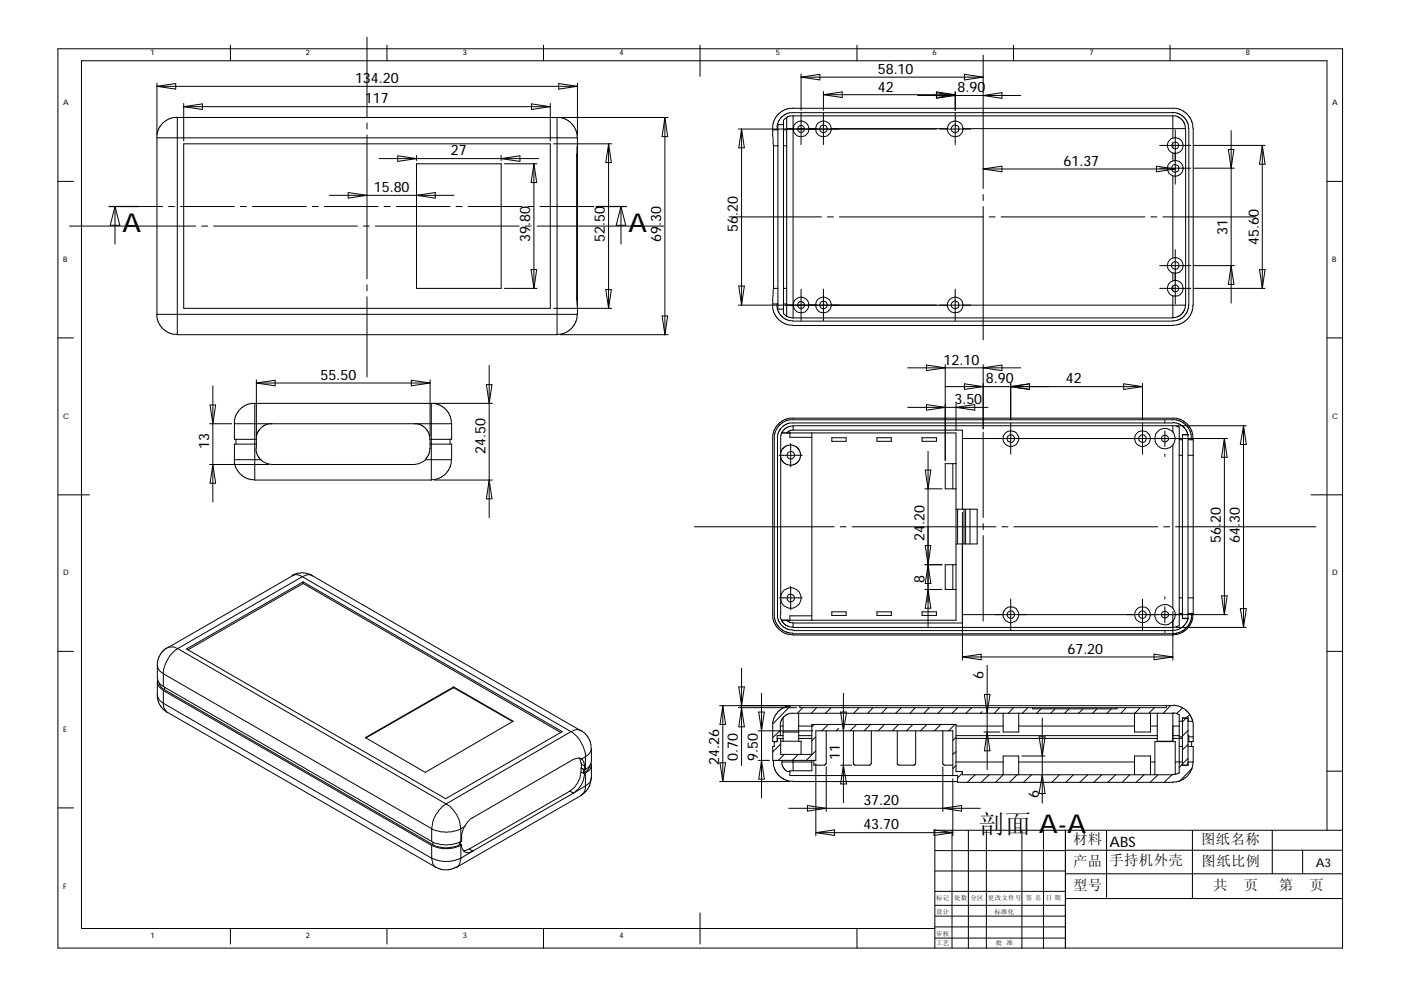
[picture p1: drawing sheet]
<svg xmlns="http://www.w3.org/2000/svg" width="297mm" height="210mm" viewBox="0 0 297 210" stroke-linecap="round" stroke-linejoin="round" font-family="sans-serif">
<g fill="none" stroke="#000" stroke-width=".21">
<path d="M12.3 10.3h272.3v190.7h-272.3zM33.3 17.6v11M33.3 18.3l4-.6v1.2zM33.3 18.3h89.1M48.9 9.6v3.3M77.8 7.9v16.9M82 9.6v3.3M115.2 9.6v3.3M118.4 17.7l4 .6-4 .6zM122.4 17.6v11M148.4 9.6v6.6M169.8 15.7v7.7"/>
<path d="M169.8 16.4h38.6M169.8 16.4l4-.6v1.1zM174.6 19.4v4M181.7 9.6v3.3M198.5 19.7l4 .5-4 .6v-1.3l4 .6M202.5 19.4v4M204.5 15.8l3.9 .6-3.9 .5zM208.4 11.7v28.3M214.9 9.6v3.3M248.1 9.6v3.3M12.3 38.5h3.3M33.3 29.2v37.4h89.1"/>
<path d="M33.3 29.2h89.1v37.4M37.5 24.8l-1.4 .3-1.6 1-1.1 1.6-.1 1.5M38.9 30.5h77.8v34.9h-77.8zM38.9 21.9v8M38.9 22.6l4-.6v1.2zM38.9 22.6h77.8M77.8 26.1v1.3M77.8 28.6v30.5M80.3 33.6h33.9M84.3 33l4 .6-4 .6zM88.3 34.7h18v26.4h-18zM88.3 32.9v1.2"/>
<path d="M106.3 32.9v1.2M106.3 33.6l3.9-.6v1.2zM106.9 34.7h7M112.7 22l4 .6-4 .6zM113.2 34.7l.6 4h-1.2zM113.2 34.7v26.4M116.7 21.9v8M117.3 30.5h12.4M118.1 24.9l1.4 .2 1.7 1 1 1.6 .2 1.4M118.1 24.9h-80.5v46.1M118.1 24.9v46.1M118.8 24.9h22.8"/>
<path d="M122.3 32.9h.1M122.3 32.9v30.2M122.4 30.5l-.1 2.4M129 30.5v34.9M129 30.5l.6 4h-1.2zM141 24.9v46.1M141 24.9l.6 4.1h-1.2zM156.5 27.4h42M157.2 27.4v37.3M157.2 27.4l.6 3.9h-1.2zM163.8 27.5h1.1M164 30.9h.9"/>
<path d="M164 30.9v30.2M164.8 27.3v.2M166.1 27.5h.7M166.1 30.9h.7M166.1 26.4h-1.2v39.1h1.2M166.8 24.9l-.7 .6v41l.7 .6M166.8 24.9v42.2M166.8 27.3h1.4M168.1 23h81.3l1.6 .6 .7 .5 1 1.7 .3 1.4M168.1 22.9l-1.5 .2-1.2 .7-1 1.1-.4 1.1a13.5 13.5 0 0 0-.1 4.3l.1 .6M168.1 24.6h-.6l-.7 .3M168.1 24.6h80.6"/>
<path d="M168.1 24.6v42.8M169.1 27.3h1.4M169.8 24v6.7M171.4 27.3h1.6M174.6 24v6.7M174.6 20.1l4-.6v1.2zM174.6 20.1h27.9M176.3 27.3h24.5M194.6 20.2h21.8M199.2 27.4h6.6M202.5 24v6.7M202.5 20.1l-4 .6"/>
<path d="M204.1 27.3h47.3M208.4 35.8l4-.6v1.2zM208.4 20.2l4-.5v1.1zM208.4 35.8h40.8M245.2 35.2l4 .6-4 .6zM245.9 35.7h6.6M245.9 30.8h6.6M248.7 23.9h-81.3l-.9 .3-1 .8-.7 1.2v1M248.7 23.8l1.4 .3 1.1 .9 .7 1.2 .2 1.1v37.4l-.5 1.6-.7 .9-.8 .5-1.4 .4h-80.6l-1.5-.4-1.1-.8-.7-1.2v-1.3M248.7 24.6l1.1 .1 .8 .6 .5 .8 .3 1.2M248.7 24.6v4.7M248.7 30.3v1"/>
<path d="M248.7 32.4v1.7M248.7 37.3v17.4M249.2 27.5v11.5M251.4 27.3v37.4M253 27.3v37.4l-.3 1.4-.4 .9-.6 .7-1.6 1.1-1.4 .2h-80.6l-1.5-.2-.8-.5-.8-.6-.6-.7-.6-1.5 .2-4.4M253.2 35.7h8.5M253.2 30.8h15M260.4 31.7h1.2l-.6 4zM261 27.7v36.6M267.6 30.8v30.3M267.6 30.8l.6 4h-1.2zM281.3 38.5h3.3"/>
<path d="M14.7 47.9h26.8M24.4 43.8v7.9M24.4 43.8l1 4h-2zM29.6 43.8h4.9M35.7 43.8h1.3M38.3 43.8h11.4M42.8 47.9h1.2M45.3 47.9h30.5M51 43.8h1.2M53.5 43.8h11.4M66.2 43.8h1.3M68.7 43.8h11.5"/>
<path d="M69.8 41.4h26.5M73.8 40.8l4 .6-4 .6zM77 47.9h1.3M79.6 47.9h30.5M81.4 43.8h1.3M84 43.8h11.4M88.3 41.4l4-.6v1.2zM96.7 43.8h1.3M99.2 43.8h11.5M111.3 47.9h1.3M111.9 43.8h1.3M112.6 57.2h1.2l-.6 3.9z"/>
<path d="M113.9 47.9h26.8M114.5 43.8h11.4M131.7 43.8l1 4h-2.1zM131.7 43.8v7.9M154.6 46h19.6M175.4 46h1.3M178 46h30.4M208.4 41.2v1.3M208.4 43.8v28.3M209.7 46h1.3M212.3 46h30.4M244 46h1.3"/>
<path d="M245.9 56.3h6.6M246.5 46h19.7M248.7 55.6a.81 .81 0 0 1 1.2 .4v.7a.83 .83 0 0 1-1.2 .2 .83 .83 0 0 1 0-1.3zM248.7 57.8v1.7M249.2 52.9v11.5M253.2 56.3h8.5M261 56.3l.6 4h-1.2zM267 57.2h1.2l-.6 3.9zM12.3 71.6h3.3M33.2 66.6l.2 1.5 1.1 1.6 1.6 1 1.5 .3M37.6 71h80.5M77.8 60.4v1.3"/>
<path d="M77.8 62.9v17M103.7 77.5v32.2M106.9 61.1h7M117.3 65.4h12.4M118.8 71h22.8M122.3 63.1l.1 2.4M122.3 63.1h.1M122.4 66.6l-.2 1.5-1 1.6-1.7 1-1.4 .3M128.4 61.4h1.2l-.6 4zM140.4 67h1.2l-.6 4zM156.5 64.7h94.9M156.6 60.6h1.2l-.6 4.1z"/>
<path d="M163.8 64.4h1.1M164 61.1h.9M166.1 61.1h.7M166.1 64.4h.7M166.8 67.1l1.3 .3M168.1 67.4h80.6M169.8 61.3v6.7M174.6 61.3v6.7M192.4 78h24M196.4 77.4l4 .6-4 .6zM200.4 77.3v20.3M202.5 61.3v6.7"/>
<path d="M208.4 77.3v13.6M208.4 78l4-.6v1.2zM245.9 61.1h6.6M248.7 60.6v1.1M248.7 62.8v4.6M251.4 64.7l-.3 1.1-.5 .8-.8 .6-1.1 .2M253.2 61.1h15M281.3 71.6h3.3M44.4 98.5h12.6M44.4 89.8h4.7M44.5 85.9h1.2l-.6 3.9zM45.1 98.5l.6 4h-1.2z"/>
<path d="M45.1 81.8v24.6M49.7 97.5l.2 1.4 1 1.6 1.6 1 1.5 .3M49.7 97.5h5.6M49.7 89.8v3.3h4.7M49.7 89.8h46.1M50 93.1v1.1M54 85.5l-1.5 .2-1.6 1-1 1.6-.2 1.5M54 85.5v16.3M54 85.5h37.4M54.3 95.1l.2 1.3 .8 1.1M54.4 94.2h-4.7v3.3M54.4 80.5v12"/>
<path d="M54.4 93.1v2M54.4 81.2l3.9-.6v1.2zM54.4 81.2h36.8M55.3 97.5a3.3 3.3 0 0 0 2.4 1h30.2l.9-.2 1.5-.8h5.5M57.7 89.8l-1.1 .1-1 .5-1 1.2-.2 .8v.7M87.2 80.6l4 .6-4 .6zM87.9 89.8l1 .1 .9 .5 1 1.2 .4 1.5M91.2 93.1l-.1 2.7-.3 .7-.6 .9M91.2 80.5v12M91.2 94.2h4.6v3.3M91.4 85.5l1.5 .2 1.6 1 1 1.6 .3 1.5M91.4 85.5v16.3"/>
<path d="M92.1 85.5h12.3M95.4 93.1v1.1M95.8 97.5l-.3 1.4-1 1.6-1.6 1-1.5 .3M95.8 89.8v3.3h-4.6M103.1 81.5h1.2l-.6 4zM165 89.8l.8-.5 1.5-.6h82.1l.7 .1 1.6 1 .6 .8 .4 .9 .3 1.5v37.3l-.3 1.5-1 1.6-.7 .6-.9 .4-1.4 .2h-80.6l-1.5-.2-1.6-1-.6-.8-.6-1.5v-39l.6-1.5zM165.2 96.5h4.9M165.5 96.3l.2-.9 1-.9a2.55 2.55 0 0 1 2 .2l.6 .5 .5 1-.3 1.4-.6 .6-1 .5-1.4-.3-.8-.8-.2-.8M165.8 91.8h36.9v39.7h-36.9M167.5 91.8v.9h4.6M167.6 94.1v4.9M168.1 90.4h-.6l-1 .4-.6 .6-.4 .9v38"/>
<path d="M168.1 91.2l-.6 .1-.6 .5M168.1 91.2h35.9v16.8M172.1 91.8v39.7M176.4 92.8h3v.8h-3zM185.9 92.8h3.1v.8h-3.1zM192.4 86.4h17.1M195.5 92.8h3v.8h-3zM196.2 99.7h1.2l-.6 3.9zM196.4 85.8l4 .6-4 .6zM196.8 95.7v37.2M200.4 82h41.8M202 98.3v5.3"/>
<path d="M202.7 98.3h-2.3v5.3h2.3M202.7 85.7v5.5M202.7 86.4l4-.6v1.2zM204 93h56.3M204.5 81.4l3.9 .6-3.9 .6zM208.4 91.6v18.1M214.3 81.3v7.7M214.3 89.7v6.6M214.3 82l4-.6v1.2zM238.3 81.4l3.9 .6-3.9 .6zM241.5 92.6a.8 .8 0 0 1 1.2-.2 .8 .8 0 0 1 0 1.2 .8 .8 0 0 1-1.2-.3zM242.2 81.3v7.7"/>
<path d="M242.2 89.7v6.6M247 89.2v.5M247 91.4v3.3M247 96.3v.5M248.7 90.3h.6l.7 .3M248.7 89.6l1.2 .2 .9 .6 .7 .7 .4 1v39.2l-.7 1.2-.9 .8-1.6 .4h-80.6M248.7 89.7h-81.3l-.8 .2-1.2 1.1-.6 1.2v38.8l.6 1.2 .8 .8 .8 .4 1.1 .2M248.7 90.3v1.3M248.7 94.3v34.7M248.7 90.3h-80.6v.9M249.3 90.3h14.9M250 90.7v42l-1.1 .3h-80.8"/>
<path d="M250 93.2h.7M250 96.5h.7M250.7 92.2h1.2M251.9 93.2h1.1M251.9 96.5h1.1M252 92.1h-1.3v39.1h1.3M252.6 93.2l-.1-1.4-.5-1.1-1.1-1.1-1.5-.6h-82.1l-.6 .2-.8 .4-.8 .7-.4 .6-.5 1.2v39l.6 1.4 .6 .8 1.3 .7 1.4 .3M259.6 93l.6 4h-1.2zM259.6 93v37.3M263.7 90.3l.5 3.9h-1.2zM263.7 90.3v42.7M12.3 104.9h6.7"/>
<path d="M54 101.8h37.4M92.1 101.8h12.3M103.7 101.8l.6 4h-1.2zM147.2 111.7h29.7M178.1 111.7h1.3M180.7 111.7h30.5M196.1 103.6h3.6M196.1 119.7h3.6M196.2 115.7h1.2l-1.2 8h1.2zM202 119.7v5.3M202.7 119.7h-2.3v5.3h2.3M202.7 108h4.5v7.3h-4.5"/>
<path d="M203 108v7.3M204 108.6v31.4M204.4 108v7.3M204.7 108v7.3M205.7 108v7.3M208.4 111v1.3M208.4 113.6v18.1M212.4 111.7h1.3M215 111.7h30.4M246.7 111.7h1.3M249.3 111.7h29.7M278 104.9h6.6"/>
<path d="M12.3 138.1h3.3M35.6 137.3l-.7 .4-.9 .9-.6 1.4v1.1M35.6 137.3a2.06 2.06 0 0 1 2.1 .2M37.7 137.5a7.1 7.1 0 0 0-3.1 5.3M37.7 137.5l56.9 32.9M39.5 137.6l24.8-14.2 54.9 31.7-24.7 14.2zM61.9 122l1.3-.5 1.1-.1 1.2 .3 .8 .4M64.1 122.3l-.3-.2a1.66 1.66 0 0 0-1.8 0l-26.4 15.2M64.1 122.3l57 32.8M64.1 122.3l-26.4 15.2M64.3 123.7l54.6 31.6M64.3 123.7l-24.4 14.1"/>
<path d="M64.3 123.4v.3M66.3 122.1l56.9 32.9a1.86 1.86 0 0 0-2.1 .1M66.3 122.1a1.99 1.99 0 0 0-2.2 .2M165.2 126.8h4.9M165.4 130.3l.2 1.1 .6 .9 .8 .5 1.1 .2M165.5 126.6a2.15 2.15 0 0 1 2.7-1.9 2.15 2.15 0 0 1 1.4 2.9 2.15 2.15 0 0 1-3.1 1l-.3-.1a1.93 1.93 0 0 1-.7-1.5M166.8 131.5l.8 .5 .5 .1M167.6 124.3v5M168.1 132.1v.9M168.1 132.1h35.9M172.1 130.6h-4.6v.9M176.4 129.7h3v.8h-3z"/>
<path d="M185.9 129.7h3.1v.8h-3.1zM195.5 129.7h3v.8h-3zM196.1 125h3.6M196.8 125l.6 4h-1.2zM204 130.3h56.3M204 139.3h44.7M204 139.3l4-.6v1.2zM214.3 127v6.6M241.5 130a.8 .8 0 0 1 1.2-.3 .8 .8 0 0 1 0 1.2 .8 .8 0 0 1-1.2-.2zM242.2 127v6.6M244.7 138.7l4 .6-4 .6zM247 126.5v.5"/>
<path d="M247 128.6v3.4M247 133.6v.5M248.7 129.6v10.4M249.3 133h14.9M250 130.1h.7M250 126.8h.7M250.7 131.1h1.2M251.9 130.1h1.1M251.9 126.8h1.1M252.6 130.1v.2M252.7 130.3l-.1 1.1-.4 .9-1.1 1.2-1.1 .6-1.3 .3h-80.6M259 126.3h1.2l-.6 4z"/>
<path d="M263 129h1.2l-.5 4zM281.3 138.1h3.3M33.4 147.3l.1 1.5 .5 .8 .5 .8 1 .7M33.4 141.1l.3 .9 .9 .8M33.4 147.3l.3 1 .9 .8M33.4 141.1v2.7l.1 .7 .5 .5 .6 .6M33.4 144.6v2.7M33.4 144.2a2.03 2.03 0 0 0 1.2 2.2M33.7 144.8l.5 .9 .7 .5M34.6 149.1a2.19 2.19 0 0 0 1 2l56.9 32.8M34.6 142.8l56.9 32.9M34.6 142.8v2.8"/>
<path d="M34.6 146.4v2.7M34.6 145.6l56.9 32.8M34.6 146.4l56.9 32.9M34.6 149.1l56.9 32.9M34.9 145.7v.5M34.9 146.2l56.9 32.9M77.5 156.4l18.7-10.8 12.6 7.3-18.6 10.9zM96.2 145.8l12.5 7.2M96.2 145.8l-18.6 10.7M96.2 145.6v.2M121.1 155.1a7.1 7.1 0 0 1 3 5.4M121.1 155.1l-26.5 15.3"/>
<path d="M123.2 154.9l.9 .6 .6 .8 .4 .9 .3 1.5M125.4 158.7l-.3 .9-1 .9M125.4 158.7v2.7l-.2 .7-.4 .6-.7 .5M152.6 149.6h14.9M153.2 149.6l.6 4h-1.1zM153.2 149.6v16.1M156.5 150h12.4M156.6 145.6h1.2l-.6 4zM157.2 141.7v20.6M157.2 150l.6 4.1h-1.2zM160.8 155h11.6M160.9 151h1.2l-.6 4z"/>
<path d="M161.5 147v22.2M164.2 157.2v1.1h-.4v2.9h9.2v-6.2h29v9.4M165.4 154.9l-1.6 1.5M165.4 153.9h.6M165.4 153.9v2.1M165.5 157.2h4.3v2.7M165.5 157.7l-1.7 1.7M166 156h-1.2v1.2M166 152.3v4.9M166 155.2h3.3M166.3 159.9l-1.3 1.3M167.6 149.6l-3.7 3.8"/>
<path d="M169.2 159.9l-1.2 1.3M169.3 151.2v6M169.3 153.9h2.8M169.3 156.6h2.8M169.3 156h2.8M169.6 149.6v.4h77.7v-.4M170.2 150l-1.1 1.2M172.6 153.6l-.5 .5M173 156.2l-.9 .9M173 159.2l-2.1 2M173.1 150l-1.1 1.2M175.2 155v6.9l-.4 .3h-2.2v-1"/>
<path d="M175.6 153.6l-1.4 1.4M176.2 150l-1.2 1.2M177.8 154.4l-.5 .6M178.2 151h1.3l-.7 4zM178.8 147v23.2M180.9 155v7.1l.4 .1h3.1l.3-.3v-6.9M181.6 153.6l-1.3 1.4M182.1 150l-1.1 1.2M184.6 153.6l-1.4 1.4M185.1 150l-1.1 1.2M187.5 153.6l-1.3 1.4M188 150l-1.1 1.2"/>
<path d="M190.2 155v7.1l.4 .1h3.2l.3-.3v-6.9M190.5 153.6l-1.3 1.4M191.1 150l-1.2 1.2M193.5 153.6l-1.3 1.4M194.1 150l-1.1 1.2M196.5 153.6l-1.3 1.4M197 150l-1.1 1.2M199.5 153.6l-1.4 1.4M199.9 155v7.1l.3 .1h1.8M200 150l-1.1 1.2M202.4 153.6l-1.2 1.4M202.7 156.3l-.7 .7"/>
<path d="M202.7 159.4l-.7 .5M202.7 153.9h10M202.7 156.6h42.7M202.7 156h42.7M203 150l-1.2 1.2M206 150l-1.2 1.2M208.2 150.9l-.3 .3M208.6 155.2h3.4M208.7 147.2h1.2l-.6 4zM209.3 155.2l.6 4h-1.2zM209.3 141.1v22.1M211.9 150l-1.1 1.2"/>
<path d="M212.7 151.2v4h3.3v-4M214.9 150l-1.1 1.2M216 153.9h24.5M217.9 150l-1.2 1.2M218.9 150v.3h17.9v-.3M220.3 156.2h1.3l-.6 4.1zM220.7 150.3l-.9 .9M221 152.2v18.1M223.7 150.3l-.9 .9M226.7 150.3l-1 .9M229.6 150.3l-.9 .9M232.6 150.3l-1 .9"/>
<path d="M235.6 150.3l-.9 .9M238.8 150l-1.1 1.2M240.5 151.2v4h3.4v-4M241.7 150l-1.1 1.2M243.9 153.9h1.5M244.8 150l-1.2 1.2M245.4 151.2v6h3.3M248.2 149.6l-1.6 1.6M248.7 151.1l.6 .1 .7 .4v12.2l-1.3 .5h-44.7v-.7h-1.3v-10h-30.6v6.3h-6.6v-3.3M248.7 149.6h-81.4l-1.5 .6-.8 .6-.6 .8-.6 1.5v4.1h1v-.6h1.2M248.7 149.5l1.5 .3 1.2 .7 .9 1 .6 1.4M248.7 151.2v6"/>
<path d="M248.7 153.9h1.3M248.7 156.6h2M248.7 156h1.3M248.8 151.2h-81.3l-.9 .4-.8 .8-.4 .9v.6M250 158.3h.7M250 152.9h.7M250 156.2h.7M250.7 152.2h1.2v10h-1.2zM250.7 150.1l-1.3 1.2M251.9 158.3h1.1v3.3M251.9 156h.2v1.2M251.9 154.9l-1.2 1.2"/>
<path d="M251.9 157.8l-1.2 1.2M251.9 152.9h1M252.1 156.2h.9M252.2 151.6l-1.5 1.5M252.6 157.2v1.1M252.9 152.9l.1 4.3h-1.1M12.3 171.3h3.3M91.5 175.7a6.6 6.6 0 0 0 6.2 0M91.5 178.4a6.6 6.6 0 0 0 6.2 0M91.5 179.3a7.2 7.2 0 0 0 6.2 0M91.5 175.7v2.7M91.5 179.3v2.7"/>
<path d="M91.8 179.1a6.2 6.2 0 0 0 5.7 0M91.8 178.6v.5M94.6 170.4a6.5 6.5 0 0 1 3.1 5.3M94.6 170.4a6.7 6.7 0 0 0-3.1 5.3M97.5 178.6v.5M97.6 179l-.1 .1M97.6 179l.3 .1M97.6 178.4v.6M97.7 175.7v2.7M97.7 179.3v2.7M97.9 179.1a1.43 1.43 0 0 0 .7 1.5 1.43 1.43 0 0 0 1.6-.2M97.9 179.1l-.2 .2"/>
<path d="M98.6 175.2a5.1 5.1 0 0 0-.7 3.1l-.2 .1M98.6 175.2l-.9 .5M120.8 167.7l.8 .5M120.8 167.7l-21.3 12.3M121.6 168.2l-21.4 12.2M122.8 160.7l.5 1.1v1.1l.7 .4M123.2 168.7l-26.4 15.2a2.19 2.19 0 0 0 .9-1.9M123.2 163.7a5.2 5.2 0 0 1-2.4 4M123.2 162.8l.5 .3v.8M123.2 163.7l.5 .2M123.2 162.8v.9M123.3 161a1.41 1.41 0 0 0-1.8 .1l-21.7 12.5-.7 .7-.5 .9"/>
<path d="M123.3 161l.5 .5 .2 .9M123.3 162.1l.7 .3M123.3 162.7l-.1 .1M123.7 163.9l.3 .2M123.9 163.3v.5M123.9 163.8l-.2 .1M124 164.1a5.2 5.2 0 0 1-2.4 4.1M124 162.4v.9M124.1 166.6l-.2 1.3-.7 .8M124.1 160.5l-.8 .5M124.1 160.5v2.7M124.1 163.9v2.7"/>
<path d="M124.1 163.2l-.1 .1M124.1 163.9l-.1 .2M124.1 166.6l-2.5 1.6M125.1 162.3a2.11 2.11 0 0 1-1.2 1.5M125.3 164.9v.6l-.3 1.2-.6 1-1.2 1M125.3 161.8a1.88 1.88 0 0 1-1.2 2.1M125.4 162.2l-.1 3a1.86 1.86 0 0 1-1.2 1.4M152.6 165.7h14.9M152.7 161.7h1.1l-.6 4zM160.8 161.2h2.4M161.5 161.2l.6 4h-1.2zM164 161.2l.1 1.5 .8 1.6 1 .8 1.4 .5 35.7 .1"/>
<path d="M165.8 161.6v.6l.2 .5 .6 .7 .3 .1M165.8 161.6h6.3M165.8 161.2v.4M166.9 163.6h.6M167.2 171.4h40.7M168.1 161.2v2.2M171.2 170.8l4 .6-4 .6zM172.1 161.2v2.2h-4.6v1h35.5v1.5h45.7l1.4-.3 1.6-1 1-1.6 .3-1.4M173 161.9v15.3M173 176.5l4-.5v1.1zM173 176.5h29M175.2 162.6v9.5"/>
<path d="M178.2 162.2h2.4M178.8 162.2l.7 4h-1.3zM198 176l4 .5-4 .6zM199.9 162.6v9.5M199.9 171.4l4-.6v1.2zM201.8 176v25M202 165.1v12.1M202.7 162.3l-.7 .7M202.7 161.6h10M204 163.9l-1 1M205.3 176v25M206.8 164.3l-1.7 1.6"/>
<path d="M209.1 176v25M209.7 164.3l-1.7 1.6M215.6 164.3l-1.6 1.6M216 164.3v-4h-3.3v4l-1.6 1.6M216 161.6h24.5M216.7 176v25M216.7 160.3h4.9M218.7 164.3l-1.7 1.6M221 164.3l.6 3.9h-1.3zM221.2 176v25M224.6 164.3l-1.6 1.6M225.9 176v25"/>
<path d="M227.6 164.3l-1.6 1.6M230.6 164.3l-1.7 1.6M233.6 164.3l-1.7 1.6M234.6 176v14.3M236.6 164.3l-1.7 1.6M239.5 164.3l-1.6 1.6M240.5 164.3v-4h3.4v4M242.6 164.3l-1.7 1.6M243.9 161.6h1M245.5 164.3l-1.7 1.6M248.5 164.3l-1.7 1.6M249.2 164.2v-7h-4.3v7.1"/>
<path d="M249.2 161.6h1.5M251.9 160.8l-1.9 1.9M251.9 161.6h1.1M252.7 162.9l-2.7 2.8M252.8 176v14.5M269.7 176v9.3M281.3 176v-163.1h-264v184h180.9M281.3 163.5h3.3M284.6 176h-86.4v25M48.9 196.9v3.3M82 196.9v3.3M91.5 182l.2 .8a1.35 1.35 0 0 0 .8 1.1"/>
<path d="M91.5 182a7.2 7.2 0 0 0 6.2 0M96.7 183.8l-.3 .3-1.2 .3h-1.3l-1.4-.5M99.5 180l-.8 .4h-.5M99.5 180l.7 .4M100.2 180.4l-2.5 1.6M115.2 196.9v4.1M148.4 193.6v6.6M181.7 196.9v4.1M198.2 180.4h27.7M198.2 184.7h27.7M198.2 189h27.7M198.2 192h27.7"/>
<path d="M198.2 196.5h27.7M198.2 194.2h27.7M198.2 198.9h27.7M225.9 185.3h58.7M225.9 180.3h58.7M225.9 190.5h58.7M276.2 180.3v5"/>
<circle cx="169.8" cy="27.4" r="1.65"/>
<circle cx="169.8" cy="27.4" r=".71"/>
<circle cx="174.6" cy="27.4" r="1.68"/>
<circle cx="174.6" cy="27.3" r=".81"/>
<circle cx="202.5" cy="27.3" r=".81"/>
<circle cx="202.5" cy="27.4" r="1.65"/>
<circle cx="249.1" cy="35.7" r=".81"/>
<circle cx="249.2" cy="30.8" r="1.68"/>
<circle cx="249.2" cy="35.7" r="1.68"/>
<circle cx="249.2" cy="30.8" r=".74"/>
<circle cx="249.2" cy="56.3" r="1.68"/>
<circle cx="169.8" cy="64.7" r="1.65"/>
<circle cx="169.8" cy="64.7" r=".71"/>
<circle cx="174.6" cy="64.7" r="1.68"/>
<circle cx="174.6" cy="64.7" r=".81"/>
<circle cx="202.5" cy="64.7" r=".81"/>
<circle cx="202.5" cy="64.7" r="1.65"/>
<circle cx="249.2" cy="61.1" r="1.67"/>
<circle cx="249.2" cy="61.1" r=".74"/>
<circle cx="167.7" cy="96.5" r=".8"/>
<circle cx="214.3" cy="93" r="1.64"/>
<circle cx="214.4" cy="93" r=".79"/>
<circle cx="242.2" cy="93" r="1.68"/>
<circle cx="247" cy="93" r=".73"/>
<circle cx="247" cy="93" r="2.16"/>
<circle cx="167.6" cy="126.8" r=".84"/>
<circle cx="214.3" cy="130.3" r=".8"/>
<circle cx="214.4" cy="130.3" r="1.68"/>
<circle cx="242.2" cy="130.3" r="1.67"/>
<circle cx="247" cy="130.3" r=".73"/>
<circle cx="247" cy="130.4" r="2.15"/>
</g>
<path d="M23 43.8h6.6M126.3 43.8h6.6" fill="none" stroke="#000" stroke-width=".25"/>
<g font-size="5.5">
<text x="25.9" y="49.2">A</text>
<text x="133.2" y="49.2">A</text>
<text x="207.5" y="176.5">剖面 A-A</text>
</g>
<g font-size="3">
<text x="75.3" y="17.6">134.20</text>
<text x="186.1" y="15.7">58.10</text>
<text x="77.4" y="21.9">117</text>
<text x="186.1" y="19.4">42</text>
<text x="203" y="19.6">8.90</text>
<text x="95.6" y="32.9">27</text>
<text x="225.5" y="35.2">61.37</text>
<text x="79.2" y="40.7">15.80</text>
<text x="112.4" y="51.2" transform="rotate(-90 112.4 51.2)">39.80</text>
<text x="128.3" y="51.2" transform="rotate(-90 128.3 51.2)">52.50</text>
<text x="140.2" y="51.2" transform="rotate(-90 140.2 51.2)">69.30</text>
<text x="156.5" y="49.2" transform="rotate(-90 156.5 49.2)">56.20</text>
<text x="260.3" y="49.8" transform="rotate(-90 260.3 49.8)">31</text>
<text x="266.9" y="51.9" transform="rotate(-90 266.9 51.9)">45.60</text>
<text x="200.1" y="77.3">12.10</text>
<text x="68" y="80.5">55.50</text>
<text x="209" y="81.3">8.90</text>
<text x="226" y="81.3">42</text>
<text x="202.4" y="85.7">3.50</text>
<text x="44.4" y="95.2" transform="rotate(-90 44.4 95.2)">13</text>
<text x="103" y="96.2" transform="rotate(-90 103 96.2)">24.50</text>
<text x="196" y="114.7" transform="rotate(-90 196 114.7)">24.20</text>
<text x="258.8" y="115.2" transform="rotate(-90 258.8 115.2)">56.20</text>
<text x="262.9" y="115.2" transform="rotate(-90 262.9 115.2)">64.30</text>
<text x="196" y="123.5" transform="rotate(-90 196 123.5)">8</text>
<text x="208.5" y="143.9" transform="rotate(-90 208.5 143.9)">6</text>
<text x="226.3" y="138.6">67.20</text>
<text x="156.5" y="161.3" transform="rotate(-90 156.5 161.3)">0.70</text>
<text x="160.7" y="161.3" transform="rotate(-90 160.7 161.3)">9.50</text>
<text x="178.1" y="161.2" transform="rotate(-90 178.1 161.2)">11</text>
<text x="152.5" y="162.2" transform="rotate(-90 152.5 162.2)">24.26</text>
<text x="183" y="170.7">37.20</text>
<text x="220.2" y="169.2" transform="rotate(-90 220.2 169.2)">6</text>
<text x="183" y="175.9">43.70</text>
<text x="227.5" y="179">材料</text>
<text x="235.2" y="179.5">ABS</text>
<text x="254.7" y="179">图纸名称</text>
<text x="227.5" y="183.7">产品</text>
<text x="235.2" y="183.5">手持机外壳</text>
<text x="254.8" y="183.7">图纸比例</text>
<text x="227.5" y="188.7">型号</text>
<text x="257.2" y="188.7">共</text>
<text x="263.7" y="188.7">页</text>
<text x="271.1" y="188.7">第</text>
<text x="277.6" y="188.7">页</text>
</g>
<text font-size="2.5" x="279" y="183.7">A3</text>
<g font-size="1.6">
<text x="31.9" y="11.7">1</text>
<text x="64.9" y="11.7">2</text>
<text x="98.1" y="11.7">3</text>
<text x="131.3" y="11.7">4</text>
<text x="164.5" y="11.7">5</text>
<text x="197.7" y="11.7">6</text>
<text x="231" y="11.7">7</text>
<text x="264.2" y="11.7">8</text>
<text x="13.4" y="22.3">A</text>
<text x="282.4" y="22.3">A</text>
<text x="13.4" y="55.6">B</text>
<text x="282.4" y="55.6">B</text>
<text x="13.4" y="88.7">C</text>
<text x="282.4" y="88.7">C</text>
<text x="13.4" y="121.9">D</text>
<text x="282.4" y="121.9">D</text>
<text x="13.4" y="155.1">E</text>
<text x="13.4" y="188.4">F</text>
<text x="31.9" y="199">1</text>
<text x="64.9" y="199">2</text>
<text x="98.1" y="199">3</text>
<text x="131.3" y="199">4</text>
</g>
<g font-size="1.4">
<text x="198.5" y="190.9">标记</text>
<text x="202.3" y="190.9">处数</text>
<text x="205.7" y="190.9">分区</text>
<text x="209.5" y="190.9">更改文件号</text>
<text x="217.5" y="190.9">签 名</text>
<text x="221.7" y="190.9">日 期</text>
<text x="198.5" y="193.7">设计</text>
<text x="210.8" y="193.7">标准化</text>
<text x="198.5" y="200.3">工艺</text>
<text x="198.5" y="198.4">审核</text>
<text x="211.2" y="200.3">批 准</text>
</g>
</svg>
